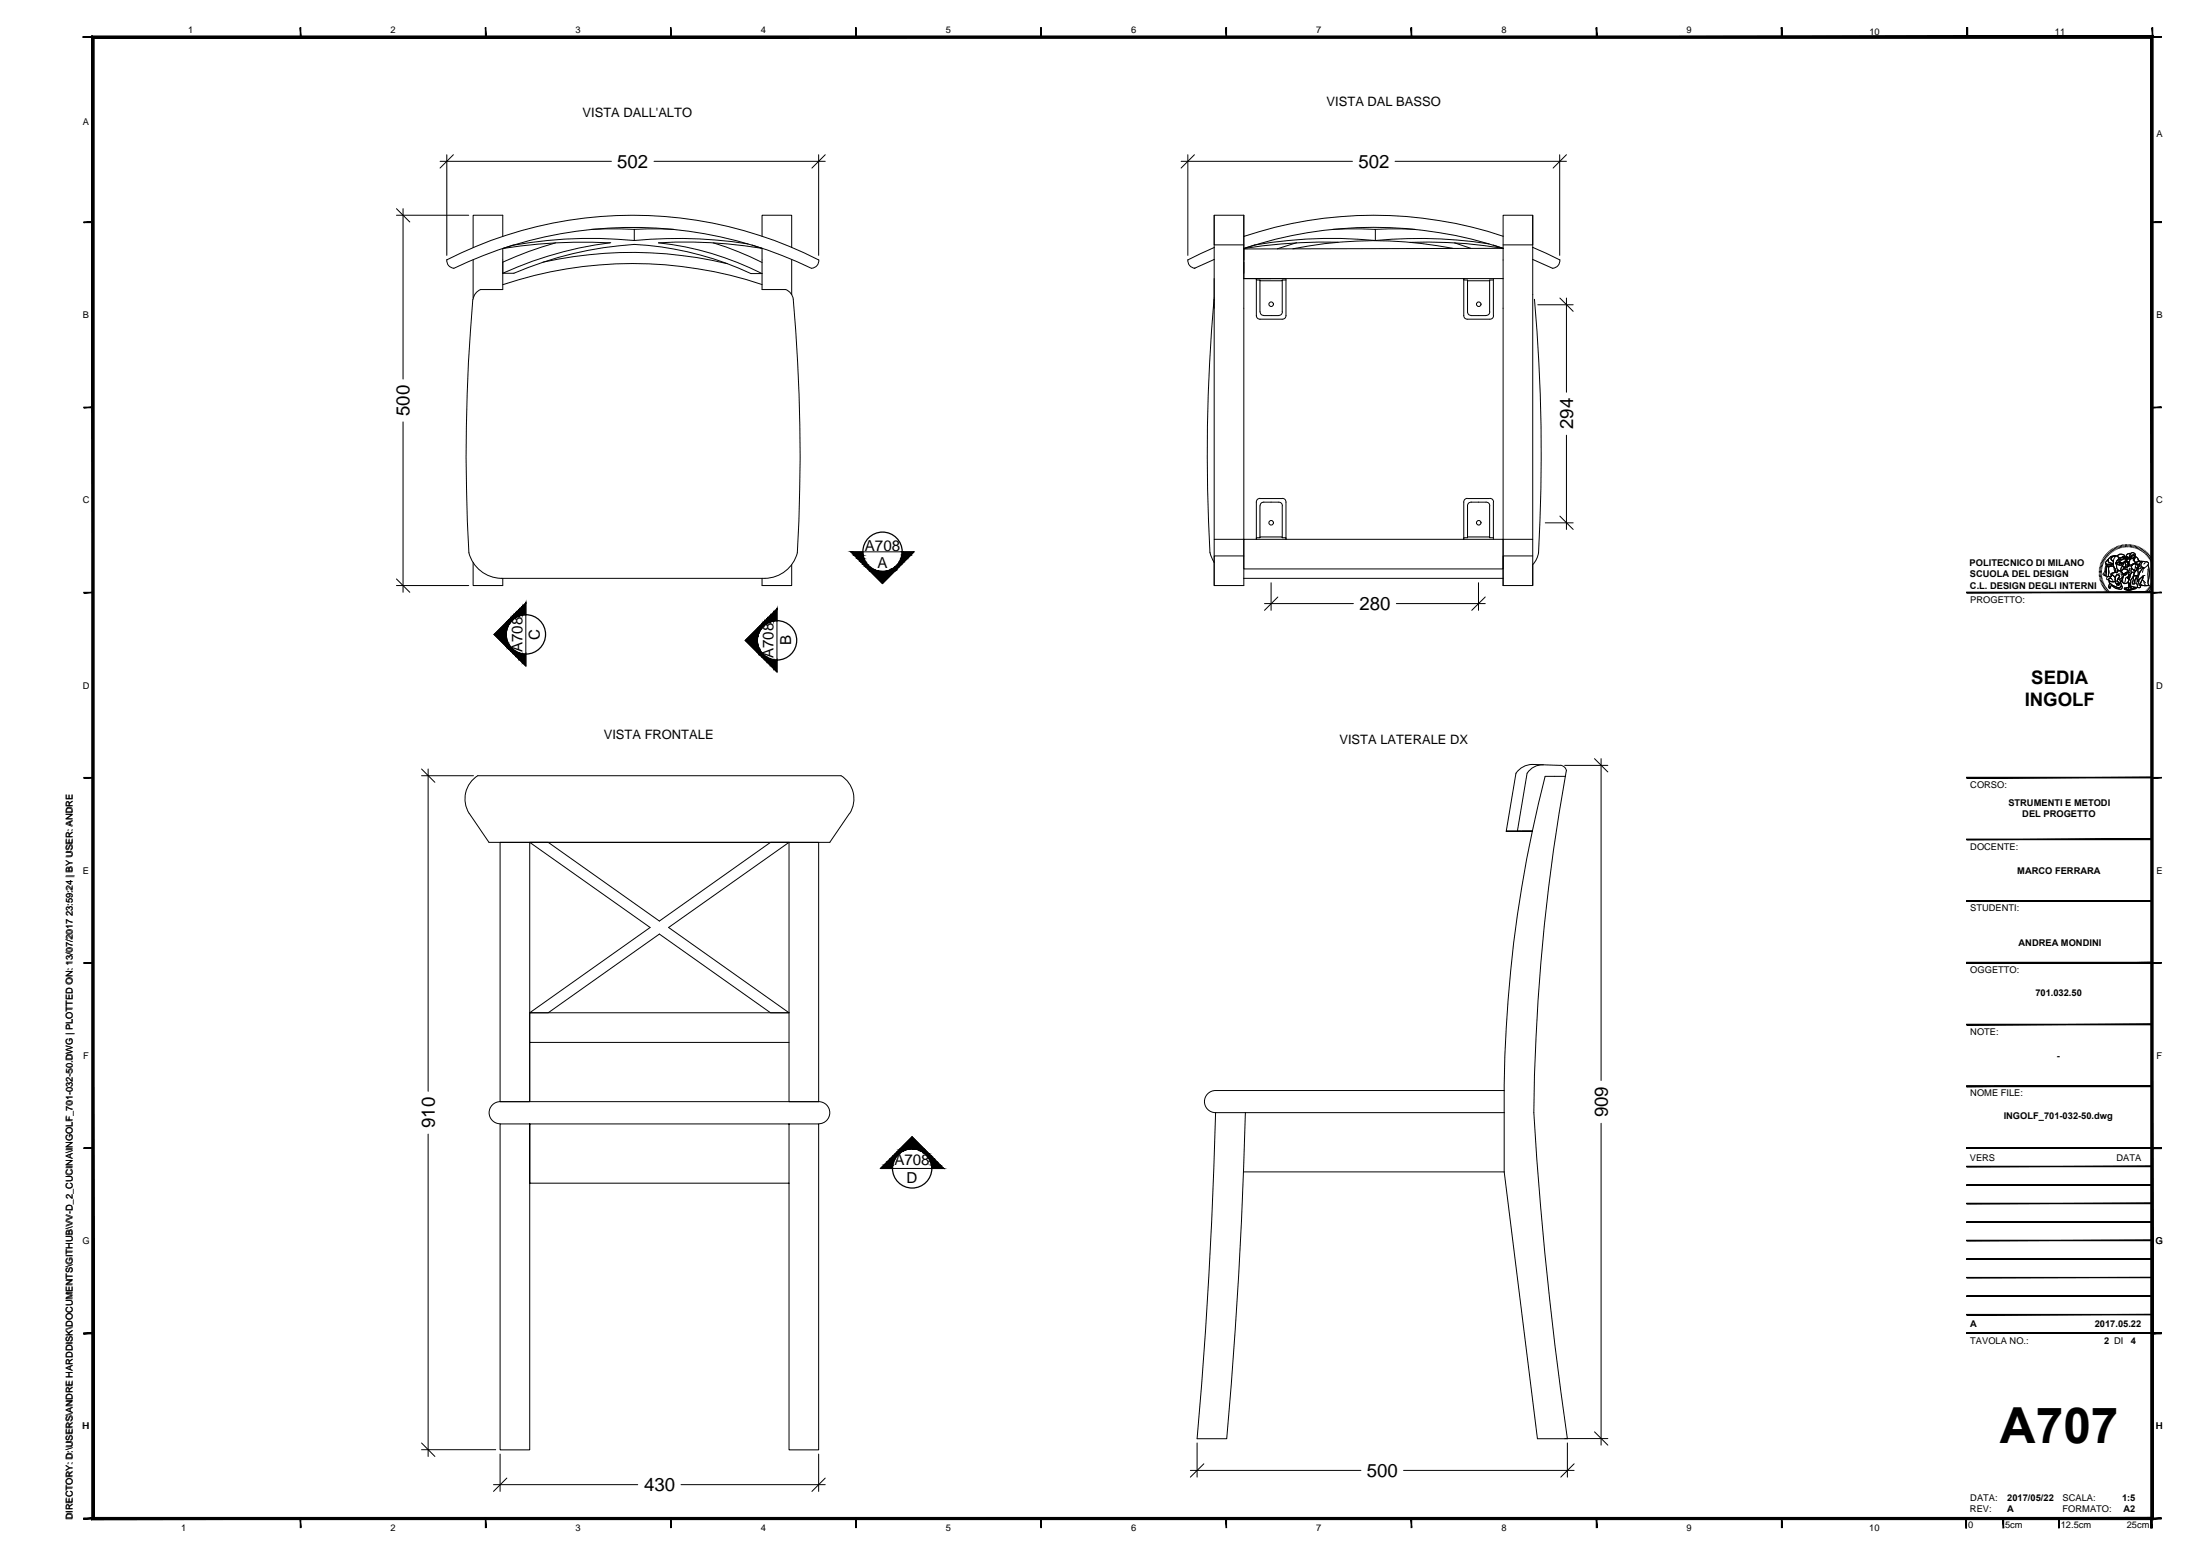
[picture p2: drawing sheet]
<svg xmlns="http://www.w3.org/2000/svg" width="594mm" height="420mm" viewBox="0 0 594 420" stroke-linecap="round" stroke-linejoin="round" font-family="sans-serif">
<!-- layer: Layer1 -->
<g fill="none" stroke="#000" stroke-width=".27">
<path d="M327.9 58.1v8h8M335.9 58.1v5.7a110.5 110.5 0 0 1 70 0M335.9 58.1v100h-8v-12.5h8M335.9 58.1h-8v8.7M413.9 58.1v8h-8M120.6 70.2a110.6 110.6 0 0 1 100.5 0M120.7 70.1a2.05 2.05 0 0 0 1.9 2.3M122.5 72.5a111 111 0 0 1 96.7 0M127.8 70.1v10.4M129.8 78.2l-1.4 1-.6 1.6M135.8 63.8v-5.7h-8v8.7M135.8 67.1v11.1h-6"/>
<path d="M138.6 66.2l-2.8 .9M146.6 70.8a110.7 110.7 0 0 1 49.8 .4M150 65.6a98 98 0 0 0-14.2 5.2M159.7 61.9h11.6M164.7 65.6a138.1 138.1 0 0 0-28.9 1.5M164.9 65.5a100.2 100.2 0 0 0-29.1 8.3h3a97.9 97.9 0 0 1 32.5-7.8 84.7 84.7 0 0 1 31.5 7.9h3a80.7 80.7 0 0 0-28-8.3 125.5 125.5 0 0 1 28 1.5M171.3 64.9a120.1 120.1 0 0 0-32.7 1.3M171.3 64.9a122.4 122.4 0 0 1 30.7 1M171.3 61.9h10.6M171.3 61.9v3M192.6 65.6a85.5 85.5 0 0 1 13.2 5.3M203.1 66.2l2.7 .9"/>
<path d="M205.8 67.1v11.1h6.4l1 .6a3.2 3.2 0 0 1 1 2 478.9 478.9 0 0 1 1.1 68.5 9.2 9.2 0 0 1-8.7 6.9h-71.3a9.2 9.2 0 0 1-8.7-6.9M205.8 63.8v-5.7h8v8.7M205.8 76.8a110.5 110.5 0 0 0-70 .1M213.8 70.1v9.4M221.1 70.1a2.05 2.05 0 0 1-1.9 2.3M320.8 70.1a2.05 2.05 0 0 0 1.9 2.3M327.9 66.8l-7.1 3.4M327.9 66.8v78.8M327.9 70.1l-5.4 2.4M339.3 75.2h8v10l-.2 .5-.3 .4-6.6 .1-.4-.1-.4-.4zM339.3 75.2v.4h.9v.2h6v-.2h1.1M340.2 75.6l.2 9.1 .6 .5h4.3"/>
<path d="M346.2 75.6l.1 8.8-.3 .5-.7 .3M350.1 65.5l-5.2 1.7M359.9 61.9h11.5v3M361.4 65.4a142.6 142.6 0 0 0-25.5 1.7M371.4 64.9a121.9 121.9 0 0 0-32.6 1.3l-2.9 .9M371.4 64.9a122.4 122.4 0 0 1 30.7 1M371.4 61.9h10.7M380.7 65.4a126.6 126.6 0 0 1 25.2 1.7M392.3 67.1a110.3 110.3 0 0 0-43.2 .1M392.8 65.6l4.4 1.5M396.3 75.6l.1 9.1 .6 .5h4.3l.7-.3 .3-.7M402.3 75.6v8.6"/>
<path d="M403.2 66.2l2.7 .9M403.3 75.6h-1v.2h-6v-.2h-1v-.4l.1 10.5 .4 .4 .5 .1h6M403.3 75.2v10.3l-.5 .6-.5 .1M405.9 67.1a110.5 110.5 0 0 0-70 0M405.9 63.8v-5.7h8v8.7M405.9 67.1l-70 .1v8h70M405.9 63.8v81.8M413.9 66.8l7.3 3.4M413.9 66.8v78.8M413.9 70.1l5.4 2.4M421.2 70.1a2.05 2.05 0 0 1-1.9 2.3M127.7 80.8a486.1 486.1 0 0 0-1.1 68.5"/>
<path d="M327.8 80.8a477.8 477.8 0 0 0-1.1 68.5M414.4 80.8a477.8 477.8 0 0 1 1.1 68.5M339.3 135.6v10v-.4h.9v-.2h6v.2h1.1v.4v-10M339.3 135.6l.1-.5 .6-.5h6.5l.6 .5 .2 .5M340.2 136.6v8.6M345.3 135.6h-4.3l-.6 .5-.1 .5M345.3 135.6l.7 .3 .3 .7M346.2 136.6v8.6M395.3 135.6v10v-.4h1v-.2h6v.2h1M396.3 136.6v8.6M396.3 136.6l.3-.7 .7-.3h4.3l.6 .5 .1 .5M402.3 134.6h-6.3l-.6 .5-.1 .5"/>
<path d="M402.3 136.6v8.6M402.3 134.6l.7 .3 .3 .7M403.3 135.6v10M127.8 151.9v6.2h8v-1.9M213.8 152.5v5.6h-8v-1.9M326.8 149.2l1.1 2.7M335.9 145.6h70v8h-70zM335.9 150.1h-8v8M335.9 156.2h70M405.9 156.2v-10.6h8v12.5M405.9 156.2v1.9M413.9 152.5v5.6h-8"/>
<path d="M413.9 150.1h-8v8M415.5 149.2l-.6 1.7-1 1.5M129 209.5h98.1M129 209.4a7.4 7.4 0 0 0-2.3 10.2l5.3 7.9h92.1l5.3-7.9M227.1 209.4a7.4 7.4 0 0 1 2.4 10.2M412.4 208.8l-2.7 15.7M416.8 206.5a5 5 0 0 0-4.4 2.3M421.3 206.7l-7.5-.3a5.4 5.4 0 0 0-4.4 2.4l-2.7 15.7h7.1h-7.1h7.1h-2.7M421.4 206.6a1.84 1.84 0 0 1 1.6 1.5M422.7 209.6a541.5 541.5 0 0 0-8.5 90.8 1037.2 1037.2 0 0 0 9 88.1h-8l-9-72.1M422.7 209.6h-5.5a349.4 349.4 0 0 0-11 90.8M423 208.2l-.3 1.4"/>
<path d="M135 227.5h86.1v70h-86.1zM143 227.5v70h-8M143 227.5l32.6 22.9-32.6 23.1h5l30.1-21.3 30 21.3h5M143 227.5h5l30.1 21.2 30-21.2h5M213.1 227.5v70h8M213.1 227.5l-32.5 22.9 32.5 23.1M213.1 273.5h-70.1v8M135.1 297.5a2.98 2.98 0 0 0-3 3 2.98 2.98 0 0 0 3 2.9M213.1 281.5h-70.1v16M221.1 297.5a2.98 2.98 0 0 1 3 3 2.98 2.98 0 0 1-3 2.9M406.2 294.5h-78a2.98 2.98 0 0 0-3 3 2.98 2.98 0 0 0 3 2.9M213.1 303.5v88h8v-88h-86.1v88h8v-88v16h70.1"/>
<path d="M328.3 300.4a1433 1433 0 0 1-5 88.1h8a1389.9 1389.9 0 0 0 5-88.1M328.3 300.4h77.9M335.8 316.4h70.4M406.2 300.4v16"/>
<circle cx="343.3" cy="82.1" r=".61"/>
<circle cx="399.3" cy="82.1" r=".61"/>
<circle cx="343.3" cy="141.2" r=".61"/>
<circle cx="399.3" cy="141.2" r=".61"/>
</g>
<!-- layer: G-ANNO-LOGO -->
<g fill="none" stroke="#000" stroke-width=".27">
<path d="M566.8 153.9l.7 .1M566.8 154.3h.7M566.8 154.6h.7M566.9 153.6l.7 .1M567 153.2l.6 .2M567.1 152.9l.6 .1M567.1 152.5l.7 .2M567.2 152.2l.7 .2M567.4 151.8l.6 .3M567.5 151.5l.6 .3M567.5 155h-.7M567.5 155.3l-.7 .1"/>
<path d="M567.6 155.6l-.7 .1M567.6 156l-.6 .1M567.6 151.2l.6 .3M567.7 156.3l-.7 .1M567.8 156.6l-.7 .2M567.8 150.9l.6 .3M567.9 156.9l-.7 .2M568 150.6l.6 .4M568 157.2l-.6 .2M568.1 157.5l-.6 .3M568.2 150.3l.5 .4M568.2 157.8l-.6 .3"/>
<path d="M568.4 158.1l-.6 .3M568.4 150l.6 .4M568.5 158.4l-.5 .3M568.6 149.7l.6 .5M568.7 152.3l1.4 .3 .6-.4v.2a.3 .3 0 0 1 0 .5 .3 .3 0 0 1-.5 0h-.4a.84 .84 0 0 1-1.1-.5zM568.7 152.3l.1 .4M568.7 158.6l-.5 .4M568.9 149.5l.5 .4M568.9 152.8l-.3 .6-.1 1.2-.3 .8 .3 .1M568.9 158.9l-.5 .4M569 151.3l.3-.3v.3a.96 .96 0 0 0 1 .8l.3 .2-.5 .3-1.1-.2a.49 .49 0 0 1-.5-.4 .49 .49 0 0 1 .4-.6zM569.1 152.8l.5 .1-.2 .5-.1 2.3-.8-.3 .3-.8v-1.1z"/>
<path d="M569.1 152.8l-.3 .6v1.3l-.3 .8 .8 .2M569.1 149.2l.5 .5M569.1 159.1l-.5 .5M569.3 159.4l-.5 .5M569.4 150.9l.6-.6 1.4-.2a.94 .94 0 0 0-1.3 1l.6 .4v.7l-.5-.1a.75 .75 0 0 1-.9-.8zM569.4 156.4l.5 .6 1 .1 .3-.2M569.4 149l.4 .5M569.5 156.8l1 .3 .7-.2 .1 .6 .3 .2-.1 .2 .3-.2 .3 .4-.2-.5 .3 .3-.1-.4 .4 .1-.8-.6 .3-.7 .3 .1 .4 1a.77 .77 0 0 1 0 .9 .77 .77 0 0 1-.9 .3l-1.7-.8-.5-.6zM569.5 156.8l.1 .8a.86 .86 0 0 0 0 1.2l.3-.1-.1-.1a.56 .56 0 0 1 .5-.5 .56 .56 0 0 1 .6 .5l.7 .4a1.04 1.04 0 0 0 1.5-.2l-.2-.7M569.6 159.6l-.5 .5M569.6 152.9h.4a.48 .48 0 0 1 .8 .2l.5 1v.4l-.6 .2a.46 .46 0 0 0-.6 .1 .46 .46 0 0 0 .1 .6l-.2 .3a.48 .48 0 0 1-.6-.1 .48 .48 0 0 1 0-.5v-1.7zM569.6 152.9l-.2 .5v2.3"/>
<path d="M569.7 157.4l.8 .7 1.3 .6 .7-.1 .4-.6a.66 .66 0 0 1 0 1 .66 .66 0 0 1-.9 0l-.7-.2a1.38 1.38 0 0 0-1.3-.6l-.3 .3 .2 .2-.3 .1a.86 .86 0 0 1 0-1.2zM569.7 157.4l.8 .7 1.8 .8M569.7 148.7l.4 .6M569.8 159.9l-.5 .5M569.9 155.9a.51 .51 0 0 0-.8-.2 .51 .51 0 0 0 .1 .8 .69 .69 0 0 1 .6-.3 .69 .69 0 0 1 .6 .4l.2 .1M569.9 148.5l.5 .6M570.1 154.9l1.2-.4 .4 .1 .2-.5 .8 .1 .3 .4a.99 .99 0 0 1 .2 1.3 .99 .99 0 0 1-1.2 .4l.1-.3a.45 .45 0 0 0 .1-.7 .45 .45 0 0 0-.7 .1l-.3 .6-.7-.7-.3 .1zM570.1 155.5l.5-.1a.91 .91 0 0 1 .6 1.1l-.1 .5-.9 .1a.71 .71 0 0 1-.8-.8l.6-.1-.1-.3zM570.2 150.5a.97 .97 0 0 1 1.1-.4 .97 .97 0 0 1 .8 .8l-.2 .4a1.05 1.05 0 0 0-.4 1.4 1.11 1.11 0 0 0 .7 1.4l-.4 .1-.1 .4a.37 .37 0 0 1-.4-.2 .37 .37 0 0 1 0-.4l-.5-1-.1-1.4a.71 .71 0 0 1-.5-1.1zM570.2 148.3l.4 .6M570.4 155.2l.8 .7M570.5 155.3l-.6 .5 .1 .4"/>
<path d="M570.5 148.1l.4 .6M570.7 152.8h-1.6a.66 .66 0 0 0-.6 .3 .66 .66 0 0 0 0 .7l-.1 .5-.5 .7 .3 .3M570.9 153.2l.2 1.4M570.9 148l.3 .5M571.1 150.5l-.4 .6v1.4l.6 1.5a.37 .37 0 0 0 0 .4 .37 .37 0 0 0 .4 .2l.1-.4 .4-.1a1.02 1.02 0 0 1-.7-1.4 1.26 1.26 0 0 1 .5-1.7 .91 .91 0 0 0-.4-.8 .91 .91 0 0 0-.9-.1l-.7 .2-.6 .6-.1 .4a.96 .96 0 0 0 .9 .8l.4 .2-.5 .3-1.1-.2a.49 .49 0 0 1-.5-.4 .49 .49 0 0 1 .4-.6l.4-.4M571.2 147.8l.3 .6M571.3 154.5l-.6 .2a.46 .46 0 0 0-.6 .1 .46 .46 0 0 0 .1 .6M571.4 150.1a.99 .99 0 0 0-1.3 1l.6 .4M571.5 147.6l.3 .7M571.6 155.2a.47 .47 0 0 1 .7 .2 .47 .47 0 0 1-.2 .6l-.4 1 .8 .7-.4-.2 .1 .4-.3-.3 .1 .5-.2-.4-.3 .2 .1-.2-.4-.6 .1-1.4zM571.6 151.5l.9-.5a.61 .61 0 0 1-.7 .8l-.5 .3zM571.6 155.2a.47 .47 0 0 1 .7 .2 .47 .47 0 0 1-.2 .6l-.4 1 .8 .7-.4-.2 .1 .5-.3-.4 .1 .5-.2-.4-.3 .2 .1-.2-.4-.6v-.9z"/>
<path d="M571.6 152l.8-.3 .2 .2-.3 .1v.4l.1 .1a.58 .58 0 0 1-.8-.5zM571.6 152a.58 .58 0 0 0 .8 .5M571.8 150.2l.1-.2a1.12 1.12 0 0 1 1.9 .5l-.6-.3-.4 .5-.7-.2M571.8 150l.6-.4h.6l.7 .4a.24 .24 0 0 1 .1 .3 .24 .24 0 0 1-.2 .2l-.4-.3v.3l-.8 .2-.6-.5zM571.8 147.5l.3 .6M572.1 150.5l.6 .2 .5-.5 .4 .3-.2 .5-.4 .3-.5-.3-.5 .2zM572.2 147.4l.1 .6M572.3 154.1l.6 .2M572.3 152h.9l-.2 .1a.39 .39 0 0 1-.5 .6 .39 .39 0 0 1-.2-.7zM572.3 156.4l.4 1a.8 .8 0 0 1 0 .9 .8 .8 0 0 1-.9 .4M572.4 151.7l.2 .2M572.5 151.4l-.1 .2-1.1 .5"/>
<path d="M572.5 155l-.8 .2M572.5 147.3l.2 .7M572.6 151.1l-.4 .5M572.6 154.6l.8 .5M572.8 152a.34 .34 0 0 0-.4 .3 .34 .34 0 0 0 .3 .3 .34 .34 0 0 0 .3-.3v-.2l.2-.1-.6 .1M572.8 155.1a.71 .71 0 0 1 .1 .9 .71 .71 0 0 1-.9 .3M572.9 154.3v-.2a1.06 1.06 0 0 1 1.6-.1v.1a.25 .25 0 0 1 .1 .4 .25 .25 0 0 1-.3 0l-1 .4 .4 .4 .6-.2 .2-.5 .2-.1-.2-.6-1.1-.3-.5 .7-.2-.1v-.4l.5-.9 .2 .2h1.1l.2-.3a.25 .25 0 0 0 .3-.1 .25 .25 0 0 0-.1-.3l.7 .2-.1 .4a.82 .82 0 0 1-.1 1.1l.2 .7-.3 .4-.5 .2-.1 .5-.4 .1 .5 .1v.4l.2-.2-.1 .3a.93 .93 0 0 1-1.2 1l-.9-.7 .4-.6 .2-1.1M572.9 156.9l.8 .7M572.9 147.2l.1 .7M572.9 154.3v.1a.99 .99 0 0 1 0 1.6M573 151l.1 .1M573.1 153.8l.3-.2 .8 .2a.56 .56 0 0 1 .4 .8l-.3-.1-.5 .3a.38 .38 0 0 1-.5 .2 .38 .38 0 0 1-.2-.4 .45 .45 0 0 1 0-.8z"/>
<path d="M573.2 152.9l-.5 .6v.7M573.2 150.6l.1 .1M573.2 156.3v.9M573.2 147.1l.1 .7M573.2 150.7h.1M573.3 154.9l.7-.3a.25 .25 0 0 1 .4-.1 .25 .25 0 0 1-.1 .4l-.4 .4-.5-.1zM573.3 155.7l-.3 1-.4 .4M573.5 150.8l.8-.1a.26 .26 0 0 1 .2 .3 .26 .26 0 0 1-.4 .1zM573.5 147.1l.1 .6M573.6 150.5l-.2 .5-.4 .3-.5-.3-.5 .2M573.6 151.6l.9-.1 .4 .9a.23 .23 0 0 1 .1 .3 .23 .23 0 0 1-.3 .1 .23 .23 0 0 1-.1-.3l.2-.1-.2-.6a.45 .45 0 0 0-.7-.2 .45 .45 0 0 0 0 .7l.1 .1a.51 .51 0 0 1-.1 .8 .51 .51 0 0 1-.8-.4zM573.7 158.8l1.9-.4 1.2 .2-2 .6z"/>
<path d="M573.7 158.8l1.1 .4v.3l-1.1-.4zM573.9 151.6l.6 .1 .2 .4a.66 .66 0 0 1 0 .7 .66 .66 0 0 1-.7 .3zM573.9 147l.1 .7M574 150.6l.1-.3h.3l.4 .4-.2 .3M574 150.4l.3-.2 .4 .3 .1 .3-.3 .2-.1-.4-.4 .1zM574 156l-.3 1.6 1-.2M574 155.1v.1M574 154.7l.2 .1M574.1 155l.1 .1M574.1 154.8v.1M574.2 151.8h.1M574.3 151.8l-.3 .1"/>
<path d="M574.3 147v.7M574.3 150.7l-.8 .1h.3a.39 .39 0 0 0 .4 .3 .39 .39 0 0 0 .3-.3l-.2-.2 .1 .2M574.4 155.8l.3 .1 .1-.5 .5-.2-.5 1.3v-.4l-.3 .1zM574.4 153.1v.7M574.5 154.6l-.2 .2a.48 .48 0 0 1-.3 .4 .48 .48 0 0 1-.6-.2M574.5 151.7l.2 .2-.1 .2M574.6 151.8a.45 .45 0 0 0-.7-.2 .45 .45 0 0 0 0 .7 .48 .48 0 0 1 .1 .7 .48 .48 0 0 1-.7 0 .48 .48 0 0 1 .1-.7l.1-.6 .7-.3 .5 .3 .3 .6a.26 .26 0 0 1 0 .4 .26 .26 0 0 1-.4 0v-.1M574.6 147v.7M574.7 152.1l-.2 .1M574.7 152a.42 .42 0 0 1-.1 .6 .42 .42 0 0 1-.6-.1v-.1M574.7 152.8l-.7 .3M574.8 159.2l2-.6v.3l-2 .6z"/>
<path d="M574.8 159.2v.3M574.8 150.9l.2-.1 .1 .4-.3 .8M574.8 155.4h.1M574.8 156v.5l.2-.2M574.8 155.7v.3l.2-.3M574.9 152.4l-.1-.4a1.02 1.02 0 0 0 .1-1.2l-.6-.5a.7 .7 0 0 1 .2-.7 .7 .7 0 0 1 .8 0l-.2 .6 .1 .8h.2v-.5l.2 .3 .6-.1-.1 .6 .1 .1 .1-.2v.2a.39 .39 0 0 1 .3 .4 .39 .39 0 0 1-.2 .3l-.8 .5M574.9 150.4l.1 .4M575 147l-.1 .7M575 153.4l-.1 1.4M575 152.7l.5 .2M575.1 157.5l.2-.1 .1 1.1-.3-.6-.3 .7zM575.2 154.6l-.4 .3v.5"/>
<path d="M575.3 155.2l-.5 .2-.1 .5-.4 .1 .5 .1M575.3 153.5l-.5 .8M575.4 149.5h-.5a.67 .67 0 0 0-.7 .7M575.4 147.1l-.1 .6M575.4 149.4l.7-.1 .5 .5-.1 .9-.3 .7v-.7l.2-.5a.47 .47 0 0 0-.4-.4 .47 .47 0 0 0-.5 .4l-.1 .8h-.2l-.1-.8zM575.4 150.5l.2 .3 .6-.1M575.4 149.4l.7-.1 .5 .5-.2 1.3-.2 .3v-.7l.2-.5a.45 .45 0 0 0-.4-.4 .45 .45 0 0 0-.5 .3l-.1 .9h-.2l-.1-.8zM575.6 152.6l.1-.1a1.49 1.49 0 0 1 1.9 .2l-.1 .5a1.2 1.2 0 0 1-1.3 .9l-.6-.8zM575.6 150l.2-.1a.37 .37 0 0 1 .5 0 .37 .37 0 0 1 .1 .4l-.2 .4a.45 .45 0 0 1-.7-.1 .45 .45 0 0 1 .1-.6zM575.6 154.6l.9-.1-.7 1.5a1.5 1.5 0 0 0-.5 1.5h-.2l-.3 .5-.1-.9zM575.6 150.2l.2 .1M575.6 154.6l-.9 2.5 .2 .9-.1 .9 .3-1 .4 .9-.2-1.4-.4 .6"/>
<path d="M575.7 150.7h.1M575.7 153.6l-.3 .4 .1 .6 1.1-.3 .4-.5M575.7 147.1l-.1 .7M575.7 150.3h.1M575.8 150.6h.1M576 147.2l-.1 .6M576.1 155.6l-.2 2h.6l-.1-.8 .3-.7a.38 .38 0 0 0 .1-.5 .38 .38 0 0 0-.5-.1l-.2 .1M576.1 150.4l.2 .1M576.1 155.5h.3a.37 .37 0 0 1 .5 .1 .37 .37 0 0 1-.2 .5l-.3 .7 .1 .8h-.6zM576.1 150.5h.1M576.3 151.2l.4 .7M576.4 147.3l-.2 .6"/>
<path d="M576.4 153.7v.1M576.4 152.1l1.1-.5h.8l-.7 .9zM576.5 154.5l-.7 1.5a1.5 1.5 0 0 0-.5 1.5M576.5 150.2l.6 .4 .7 1-.6 .1a.57 .57 0 0 1-.7-.1 .57 .57 0 0 1-.1-.7zM576.5 153.7h-.3M576.6 150.2l.7 .5 .2 .6M576.6 154h-.1M576.7 147.4l-.2 .6M576.8 158.6v.3l-2 .6-1.1-.4v-.3l1.1 .4 2-.6a5.7 5.7 0 0 0-3.1 .2M577 153.6l.4-.1-.1 .8a.72 .72 0 0 1 0 .9 .72 .72 0 0 1-.8 .3h-.4l.3-1.1zM577 147.4l-.2 .7M577.1 153.3l-.1 .4"/>
<path d="M577.1 152.4h.4l.1 .3M577.2 151.1l.5 .5M577.3 155.4h-.4M577.3 156.8l-.1 .2 .3 .2M577.4 147.6l-.3 .6M577.4 153.6l-.1 1.9a2.2 2.2 0 0 0-.3 2.4l.2 .1M577.6 156.5l1.1-1-.5 1.6a1.24 1.24 0 0 0-.2 1.4l-.2 .2a.38 .38 0 0 1-.5 0 .38 .38 0 0 1 0-.5zM577.6 152.5a1.06 1.06 0 0 1 1.7-.7 .57 .57 0 0 1 .8 .1 .57 .57 0 0 1-.2 .8l-.4 .3a1.08 1.08 0 0 1-1 .5 1.08 1.08 0 0 1-.9-.8M577.6 152.7l-.4 .6a.75 .75 0 0 1-.6 .7 .75 .75 0 0 1-.8-.3l-.1-.1a.78 .78 0 0 1 .1-1 .78 .78 0 0 1 1-.1l-.1 .5a.25 .25 0 0 0 .1 .4 .25 .25 0 0 0 .3-.2l.2-.5a.93 .93 0 0 0-1.3-.4l-.5 .4 .1 .4M577.7 154.3v.6M577.7 147.7l-.3 .6M578.1 147.9l-.4 .6"/>
<path d="M578.1 153.5l-.9 .1M578.2 157.7l.5 .4M578.4 151.6h-.9l-1.1 .5M578.4 148.1l-.4 .6M578.5 156.5l.9 .9M578.6 153.5a7.5 7.5 0 0 0-1.4 3.4l1.5-1.4 .5-.1M578.6 151.6l.6 .1a.59 .59 0 0 1 .8 .1 .59 .59 0 0 1 0 .8l.2 .6a9.5 9.5 0 0 1-.1 4.4l.2 .5h-1.7a.49 .49 0 0 1-.8-.1 .49 .49 0 0 1 .3-.7l.5-1.1 .1-.7-1.5 1.4a6.5 6.5 0 0 1 1.5-3.4l.3-.1a.91 .91 0 0 1-.9-.7 .91 .91 0 0 1 .5-1.1zM578.6 151.6a.91 .91 0 0 0-.5 1.1 .91 .91 0 0 0 .9 .7M578.7 148.3l-.4 .5M578.7 155.5l-.5 1.6a1.24 1.24 0 0 0-.2 1.4 .48 .48 0 0 1-.8-.1l.4-1.9M578.8 153.5l-.3 1.1M578.9 157l.2 .7 .5 .4"/>
<path d="M579 148.5l-.4 .5M579 160l.5 .5M579.2 152.1l-.3 .2M579.2 148.7l-.4 .5M579.3 159.8l.5 .4M579.5 148.9l-.4 .5M579.5 159.5l.5 .5M579.7 159.3l.5 .4M579.8 149.1l-.5 .5M579.9 159l.6 .5M580 153.7l.1 3.3M580.1 152.6a10.2 10.2 0 0 1 0 4.9l.2 .6h-2.4"/>
<path d="M580.1 149.4l-.6 .5M580.1 158.8l.6 .4M580.3 149.6l-.5 .5M580.3 158.5l.6 .4M580.5 158.2l.6 .4M580.5 149.9l-.5 .5M580.6 157.9l.6 .4M580.7 150.2l-.5 .4M580.8 157.6l.6 .3M580.9 150.5l-.6 .4M580.9 157.4l.7 .2M581.1 157.1l.6 .2"/>
<path d="M581.1 150.8l-.6 .4M581.2 156.8l.6 .2M581.2 156.4l.7 .2M581.3 151.1l-.6 .3M581.3 156.1l.7 .2M581.4 155.8l.6 .1M581.4 155.5l.7 .1M581.4 154.9h.7M581.4 154.6h.7M581.4 151.5l-.6 .2M581.4 155.2h.7M581.6 151.8l-.7 .2"/>
<path d="M581.7 152.1l-.6 .3M581.8 152.4l-.6 .3M581.9 152.8l-.7 .2M582 153.2l-.7 .1M582 153.5l-.6 .1M582.1 153.8l-.7 .1M582.1 154.2l-.7 .1M570.1 160.1l-.5 .5M570.3 160.3l-.4 .5M570.6 160.4l-.4 .6M570.9 160.7l-.4 .5M571.1 160.8l-.3 .6"/>
<path d="M571.4 161l-.3 .5M571.7 161.1l-.2 .6M572 161.2l-.2 .6M572.3 161.3l-.2 .7M572.6 161.4l-.2 .7M572.9 161.5l-.1 .6M573.3 161.5l-.1 .7M573.6 161.6l-.1 .7M573.9 161.6v.7M574.3 161.7l-.1 .6M574.5 161.7v.6M574.9 161.6v.7"/>
<path d="M575.2 161.6l.1 .7M575.5 161.6l.1 .7M575.9 161.5l.1 .7M576.2 161.5l.1 .6M576.5 161.4l.2 .6M576.8 161.2l.2 .7M577.1 161.2l.2 .6M577.4 161l.3 .6M577.7 160.9l.3 .6M578 160.7l.3 .6M578.2 160.6l.4 .5M578.5 160.4l.4 .5"/>
<path d="M578.8 160.2l.4 .5"/>
</g>
<!-- layer: G-ANNO-TTLB -->
<g fill="#fff" stroke="#fff" stroke-width=".27">
<path d="M556 160l30.8 4.3-5.7-4.3zM556 160l30.8 4.3h-30.8z"/>
<path d="M581.1 145.5h5.7l-5.7 14.5zM586.8 145.5l-5.7 14.5 5.7 4.3z"/>
</g>
<path d="M556 160h25.1v-14.5h5.7v18.8h-30.8z" fill="none" stroke="#fff" stroke-width=".27"/>
<g fill="#000" stroke="#000" stroke-width=".27">
<path d="M22.4 10.1h2.5v-.2zM22.4 9.9h2.5l-2.5 .2z"/>
<path d="M24.8 9.8l.5 400v-399.5zM24.8 9.8l.5 400-.5 .5zM25.3 409.8l-.5 .5 556-.5zM24.8 410.3l556-.5 .5 .5zM580.8 10.3v399.5l.5 .5zM581.3 9.8v400.5l-.5-400zM25.3 10.3h555.5l.5-.5zM24.8 9.8h556.5l-556 .5z"/>
<path d="M24.9 9.7l.5 400v-399.5zM24.9 9.7l.5 400-.5 .6zM25.4 409.7l-.5 .6 556-.6zM24.9 410.3l556-.6 .5 .6zM580.9 10.2v399.5l.5 .6zM580.9 10.2l.5-.5v400.6zM25.4 10.2h555.5l.5-.5zM24.9 9.7h556.5l-556 .5z"/>
<path d="M81.1 7.5l.1 2.5v-2.5zM81.1 7.5l.1 2.5h-.1z"/>
<path d="M131.1 7.5l.1 2.5v-2.5zM131.1 7.5l.1 2.5h-.1z"/>
<path d="M181.1 7.5l.1 2.5v-2.5zM181.1 7.5l.1 2.5h-.1z"/>
<path d="M231.1 7.5l.1 2.5v-2.5zM231.1 7.5l.1 2.5h-.1z"/>
<path d="M281.1 7.5l.1 2.5v-2.5zM281.1 7.5l.1 2.5h-.1z"/>
<path d="M331 7.5l.2 2.5v-2.5zM331 7.5l.2 2.5h-.2z"/>
<path d="M381 7.5l.2 2.5v-2.5zM381 7.5l.2 2.5h-.2z"/>
<path d="M431 7.5l.2 2.5v-2.5zM431 7.5l.2 2.5h-.2z"/>
<path d="M481 7.5l.2 2.5v-2.5zM481 7.5l.2 2.5h-.2z"/>
<path d="M481 7.5l.2 2.5v-2.5zM481 7.5l.2 2.5h-.2z"/>
<path d="M531 7.5l.2 2.5v-2.5zM531 7.5l.2 2.5h-.2z"/>
<path d="M531.2 7.5l.1 2.5v-2.5zM531.2 7.5l.1 2.5h-.1z"/>
<path d="M531.2 7.5l.1 2.5v-2.5zM531.2 7.5l.1 2.5h-.1z"/>
<path d="M581.2 7.5l.1 2.5v-2.5zM581.2 7.5l.1 2.5h-.1z"/>
<path d="M581.2 10.1h2.4v-.2zM581.2 9.9h2.4l-2.4 .2z"/>
<path d="M22.6 60.1h2.5v-.2zM22.6 59.9h2.5l-2.5 .2z"/>
<path d="M581.2 60.1h2.4v-.2zM581.2 59.9h2.4l-2.4 .2z"/>
<path d="M22.6 110.1h2.5v-.2zM22.6 109.9h2.5l-2.5 .2z"/>
<path d="M581.2 110.1h2.4v-.2zM581.2 109.9h2.4l-2.4 .2z"/>
<path d="M22.6 160.1h2.5v-.2zM22.6 159.9h2.5l-2.5 .2z"/>
<path d="M531.1 160.1h50v-.2zM531.1 159.9h50l-50 .2z"/>
<path d="M581.2 160.1h2.4v-.2zM581.2 159.9h2.4l-2.4 .2z"/>
<path d="M22.6 210.1h2.5v-.2zM22.6 209.9h2.5l-2.5 .2z"/>
<path d="M531.1 210.1h50v-.2zM531.1 209.9h50l-50 .2z"/>
<path d="M581.2 210.1h2.4v-.2zM581.2 209.9h2.4l-2.4 .2z"/>
<path d="M531.1 226.7h50v-.1zM531.1 226.6h50l-50 .1z"/>
<path d="M531.1 243.2v.2l50-.2zM531.1 243.4l50-.2v.2z"/>
<path d="M531.1 259.9v.2l50-.2zM531.1 260.1l50-.2v.2z"/>
<path d="M531.1 259.9v.2l50-.2zM531.1 260.1l50-.2v.2z"/>
<path d="M531.1 259.9v.2l50-.2zM531.1 260.1l50-.2v.2z"/>
<path d="M531.1 259.9v.2l50-.2zM531.1 260.1l50-.2v.2z"/>
<path d="M531.1 243.4h50v-.2zM531.1 243.2h50l-50 .2z"/>
<path d="M22.6 260.1h2.5v-.2zM22.6 259.9h2.5l-2.5 .2z"/>
<path d="M531.1 276.6v.1l50-.1zM531.1 276.7l50-.1v.1z"/>
<path d="M581.2 260.1h2.4v-.2zM581.2 259.9h2.4l-2.4 .2z"/>
<path d="M531.1 293.2v.2l50-.2zM531.1 293.4l50-.2v.2z"/>
<path d="M531.1 293.2v.2l50-.2zM531.1 293.4l50-.2v.2z"/>
<path d="M22.6 310.1h2.5v-.2zM22.6 309.9h2.5l-2.5 .2z"/>
<path d="M531.1 319.9h50zM531.1 320l50-.1z"/>
<path d="M531.1 314.9h50zM531.1 315l50-.1z"/>
<path d="M531.1 309.9v.1l50-.1zM531.1 310l50-.1v.1z"/>
<path d="M581 310.2h2.6v-.2zM581 310h2.6l-2.6 .2z"/>
<path d="M581.2 310.1h2.4v-.2zM581.2 309.9h2.4l-2.4 .2z"/>
<path d="M531.1 339.9h50zM531.1 340l50-.1z"/>
<path d="M531.1 334.9h50zM531.1 335l50-.1z"/>
<path d="M531.1 329.9h50zM531.1 330l50-.1z"/>
<path d="M531.1 324.9h50zM531.1 325l50-.1z"/>
<path d="M531.1 359.9v.1l50-.1zM531.1 360l50-.1v.1z"/>
<path d="M531.1 359.9v.1l50-.1zM531.1 360l50-.1v.1z"/>
<path d="M531.1 354.9h50zM531.1 355l50-.1z"/>
<path d="M531.1 349.9h50zM531.1 350l50-.1z"/>
<path d="M531.1 344.9h50zM531.1 345l50-.1z"/>
<path d="M22.6 360.2h2.5v-.2zM22.6 360h2.5l-2.5 .2z"/>
<path d="M22.6 360.1h2.5v-.2zM22.6 359.9h2.5l-2.5 .2z"/>
<path d="M581.1 360h2.5v-.1zM581.1 359.9h2.5l-2.5 .1z"/>
<path d="M581.1 360h2.5v-.1zM581.1 359.9h2.5l-2.5 .1z"/>
<path d="M581 360.2h2.6v-.2zM581 360h2.6l-2.6 .2z"/>
<path d="M581.2 360.1h2.4v-.2zM581.2 359.9h2.4l-2.4 .2z"/>
<path d="M22.6 410.2h2.5v-.2zM22.6 410h2.5l-2.5 .2z"/>
<path d="M22.6 410.1h2.5v-.2zM22.6 409.9h2.5l-2.5 .2z"/>
<path d="M81.1 410l.1 2.5v-2.5zM81.1 410l.1 2.5h-.1z"/>
<path d="M131.1 410l.1 2.5v-2.5zM131.1 410l.1 2.5h-.1z"/>
<path d="M181.1 410l.1 2.5v-2.5zM181.1 410l.1 2.5h-.1z"/>
<path d="M231.1 410l.1 2.5v-2.5zM231.1 410l.1 2.5h-.1z"/>
<path d="M281.1 410l.1 2.5v-2.5zM281.1 410l.1 2.5h-.1z"/>
<path d="M331 410l.2 2.5v-2.5zM331 410l.2 2.5h-.2z"/>
<path d="M381 410l.2 2.5v-2.5zM381 410l.2 2.5h-.2z"/>
<path d="M431 410l.2 2.5v-2.5zM431 410l.2 2.5h-.2z"/>
<path d="M481 410l.2 2.5v-2.5zM481 410l.2 2.5h-.2z"/>
<path d="M530.9 410.1v2.5h.1zM530.9 410.1h.1v2.5z"/>
<path d="M530.9 410.1l.1 2.5v-2.5zM530.9 410.1l.1 2.5h-.1z"/>
<path d="M540.9 410.1l.2 2.5v-2.5zM540.9 410.1l.2 2.5h-.2z"/>
<path d="M555.9 410.1l.1 2.5v-2.5zM555.9 410.1l.1 2.5h-.1z"/>
<path d="M580.9 410.1l.1 2.5v-2.5zM580.9 410.1l.1 2.5h-.1z"/>
<path d="M580.7 410.1l.5 2.5v-2.5zM580.7 410.1l.5 2.5h-.5z"/>
<path d="M581 410.2h2.6v-.2zM581 410h2.6l-2.6 .2z"/>
<path d="M581.2 410.1h2.4v-.2zM581.2 409.9h2.4l-2.4 .2z"/>
</g>
<!-- layer: A-PRSP-1 -->
<g fill="#000" stroke="#000" stroke-width=".27">
<path d="M235 154.3h6.5l-3.2 3.3zM133.4 171.3l3.3-3.2v6.5zM201.3 172.9l3.2-3.2v6.5zM246.3 307l3.2 3.2h-6.5z"/>
<path d="M229.8 149l3.3 .9-.1-.9zM229.8 149l3.3 .9h-2.4z"/>
<path d="M230.7 149.9l2.6 .9-.2-.9zM230.7 149.9l2.6 .9h-1.7z"/>
<path d="M231.6 150.8l2.1 .9-.4-.9zM231.6 150.8l2.1 .9h-1.3z"/>
<path d="M232.4 151.7l1.8 .7-.5-.7zM232.4 151.7l1.8 .7h-1z"/>
<path d="M233.2 152.4l1.7 .7-.7-.7zM233.2 152.4l1.7 .7h-1.1z"/>
<path d="M233.8 153.1l1.8 .5-.7-.5zM233.8 153.1l1.8 .5h-1.2z"/>
<path d="M234.4 153.6l2.1 .4-.9-.4zM234.4 153.6l2.1 .4h-1.8z"/>
<path d="M234.7 154l2.7 .3-.9-.3zM234.7 154l2.7 .3h-2.5z"/>
<path d="M234.9 154.3h3.4zM234.9 154.3h3.4z"/>
<path d="M239.2 154.3h2.4zM238.3 154.3h3.2z"/>
<path d="M240.1 154l1.5 .3 .3-.3zM239.2 154.3l.9-.3 1.5 .3z"/>
<path d="M240.9 153.6l1 .4 .3-.4zM240.1 154l.8-.4 1 .4z"/>
<path d="M241.7 153.1l.5 .5 .5-.5zM240.9 153.6l.8-.5 .5 .5z"/>
<path d="M242.4 152.4l.3 .7 .7-.7zM241.7 153.1l.7-.7 .3 .7z"/>
<path d="M242.9 151.7l.5 .7 .7-.7zM242.9 151.7l.5 .7h-1z"/>
<path d="M243.2 150.8l.9 .9 .9-.9zM243.2 150.8l.9 .9h-1.2z"/>
<path d="M243.5 149.9l1.5 .9 .9-.9zM243.5 149.9l1.5 .9h-1.8z"/>
<path d="M243.6 149l2.3 .9 .9-.9zM243.6 149l2.3 .9h-2.4z"/>
<path d="M136.8 168l-.1 3.3zM136.8 168l-.1 3.3z"/>
<path d="M136.7 171.3v3.3zM136.8 172.3v2.4z"/>
<path d="M137 167.8l-.2 .2v2.4zM137 167.8v1.7l-.2 .9z"/>
<path d="M136.8 172.3v2.4l.2-1.6zM137 173.1v1.8l-.2-.2z"/>
<path d="M137.4 167.4l-.4 .4v1.7zM137.4 167.4v1.3l-.4 .8z"/>
<path d="M137 173.1v1.8l.4-.9zM137.4 174v1.3l-.4-.4z"/>
<path d="M137.4 167.4v1.3l.5-1.8zM137.9 166.9v1l-.5 .8z"/>
<path d="M137.4 174v1.3l.5-.5zM137.4 175.3l.5-.5v1z"/>
<path d="M138.6 166.2l-.7 .7v1zM138.6 166.2v1.1l-.7 .6z"/>
<path d="M137.9 174.8v1l.7-.4zM137.9 175.8l.7-.4v1z"/>
<path d="M139.3 165.4l-.7 .8v1.1zM139.3 165.4v1.4l-.7 .5z"/>
<path d="M138.6 175.4v1l.7-.5zM138.6 176.4l.7-.5v1.3z"/>
<path d="M139.3 165.4v1.4l.9-2.2zM140.2 164.6v1.8l-.9 .4z"/>
<path d="M139.3 175.9v1.3l.9-.9zM140.2 176.3v1.8l-.9-.9z"/>
<path d="M140.2 164.6v1.8l.9-2.7zM141.1 163.7v2.4l-.9 .3z"/>
<path d="M140.2 176.3v1.8l.9-1.6zM141.1 176.5v2.4l-.9-.8z"/>
<path d="M141.1 163.7v2.4l.9-3.3zM142 162.8v3.2l-.9 .1z"/>
<path d="M141.1 176.5v2.4l.9-2.3zM142 176.6v3.2l-.9-.9z"/>
<path d="M204.6 169.6l-.1 3.3zM204.6 169.6l-.1 3.3z"/>
<path d="M204.5 172.9v3.3zM204.6 173.9v2.3z"/>
<path d="M204.6 169.6v2.4l.3-2.6zM204.9 169.4v1.7l-.3 .9z"/>
<path d="M204.6 173.9v2.3l.3-1.4zM204.9 174.8v1.7l-.3-.3z"/>
<path d="M205.2 169l-.3 .4v1.7zM205.2 169v1.3l-.3 .8z"/>
<path d="M204.9 174.8v1.7l.3-.9zM205.2 175.6v1.3l-.3-.4z"/>
<path d="M205.2 169v1.3l.6-1.9zM205.8 168.4v1.1l-.6 .8z"/>
<path d="M205.2 175.6v1.3l.6-.6zM205.2 176.9l.6-.6v1.1z"/>
<path d="M205.8 168.4v1.1l.6-1.7zM206.4 167.8v1.1l-.6 .6z"/>
<path d="M205.8 176.3v1.1l.6-.4zM205.8 177.4l.6-.4v1.1z"/>
<path d="M206.4 167.8v1.1l.8-1.9zM207.2 167v1.4l-.8 .5z"/>
<path d="M206.4 177v1.1l.8-.6zM206.4 178.1l.8-.6v1.3z"/>
<path d="M207.2 167v1.4l.8-2.2zM208 166.2v1.8l-.8 .4z"/>
<path d="M207.2 177.5v1.3l.8-.9zM208 177.9v1.7l-.8-.8z"/>
<path d="M208 166.2v1.8l.9-2.6zM208.9 165.4v2.3l-.9 .3z"/>
<path d="M208 177.9v1.7l.9-1.5zM208.9 178.1v2.4l-.9-.9z"/>
<path d="M209.8 164.4l-.9 1v2.3zM209.8 164.4v3.2l-.9 .1z"/>
<path d="M208.9 178.1v2.4l.9-2.3zM209.8 178.2v3.2l-.9-.9z"/>
<path d="M238.7 314.6l2.3 .9 .1-.9zM237.8 315.5l.9-.9 2.3 .9z"/>
<path d="M239.6 313.7l1.5 .9 .2-.9zM239.6 313.7l1.5 .9h-2.4z"/>
<path d="M240.4 312.9l.9 .8 .4-.8zM240.4 312.9l.9 .8h-1.7z"/>
<path d="M241.2 312.1l.5 .8 .5-.8zM240.4 312.9l.8-.8 .5 .8z"/>
<path d="M241.8 311.5l.4 .6 .7-.6zM241.8 311.5l.4 .6h-1z"/>
<path d="M242.4 310.9l.5 .6 .7-.6zM242.4 310.9l.5 .6h-1.1z"/>
<path d="M242.7 310.6l.9 .3 .9-.3zM242.4 310.9l.3-.3 .9 .3z"/>
<path d="M243 310.3l1.5 .3 .9-.3zM243 310.3l1.5 .3h-1.8z"/>
<path d="M243 310.2h3.3zM243 310.2l2.4 .1z"/>
<path d="M246.3 310.2l3.3 .1zM246.3 310.2l3.3 .1z"/>
<path d="M247.2 310.3l2.7 .3-.3-.3zM247.2 310.3l2.7 .3h-1.8z"/>
<path d="M248.1 310.6l2.1 .3-.3-.3zM248.1 310.6l2.1 .3h-1.3z"/>
<path d="M248.9 310.9l1.9 .6-.6-.6zM248.9 310.9l1.9 .6h-1.1z"/>
<path d="M249.7 311.5l1.7 .6-.6-.6zM249.7 311.5l1.7 .6h-1z"/>
<path d="M250.4 312.1l1.8 .8-.8-.8zM250.4 312.1l1.8 .8h-1.3z"/>
<path d="M250.9 312.9l2.1 .8-.8-.8zM250.9 312.9l2.1 .8h-1.8z"/>
<path d="M251.2 313.7l2.7 .9-.9-.9zM251.2 313.7l2.7 .9h-2.4z"/>
<path d="M251.5 314.6l3.3 .9-.9-.9zM251.5 314.6l3.3 .9h-3.2z"/>
</g>
<g fill="none" stroke="#000" stroke-width=".34">
<path d="M233 149h-3.2l8.5 8.6 8.5-8.6h-3.2M142 166v-3.2l-8.6 8.5 8.6 8.5v-3.2M209.8 167.6v-3.2l-8.5 8.5 8.5 8.5v-3.2M241 315.5h-3.2l8.5-8.5 8.5 8.5h-3.2"/>
<circle cx="238.3" cy="149" r="5.3"/>
<circle cx="142" cy="171.3" r="5.3"/>
<circle cx="209.8" cy="172.9" r="5.3"/>
<circle cx="246.3" cy="315.5" r="5.3"/>
</g>
<path d="M142 166v10.6M209.8 167.6v10.6M241 315.5h10.6" fill="none" stroke="#000" stroke-width=".27"/>
<!-- layer: IF-ANNO SYMB -->
<g fill="none" stroke="#000" stroke-width=".27">
<path d="M107.1 58.1h19.5M107.1 56.3l3.6 3.6M108.8 56.3v46.1M118.8 43.6h46.3M120.6 41.8v27.2M122.4 41.8l-3.6 3.6M176.6 43.6h46.2M221.1 41.8v27.2M222.8 41.8l-3.6 3.6M318.9 43.6h46.3M320.8 41.8v27.2M322.5 41.8l-3.6 3.6"/>
<path d="M376.7 43.6h46.3M421.2 41.8v27.2M423 41.8l-3.6 3.6M415.2 82.3h9.6M421.2 80.5l3.6 3.6M423 80.5v25.4M108.8 113.9v46M423 117.5v25.5M421.2 139.4l3.6 3.6M107.1 158.1h19.5M107.1 156.3l3.6 3.6M233 149h10.6"/>
<path d="M343.2 157.4v7.4M399.2 157.4v7.4M417.3 141.2h7.5M341.5 163h24M345.1 161.2l-3.6 3.6M377.1 163h24M401.1 161.2l-3.7 3.6M113.8 209.5h14M113.8 207.6l3.6 3.6M115.6 207.6v87.1M422.5 206.7h11.7M430.6 204.9l3.6 3.5"/>
<path d="M432.4 204.9v86.9M115.6 306.2v87.1M432.4 303.3v86.9M113.8 391.5h20.1M113.8 389.6l3.6 3.7M135 392.6v10.1M136.9 399.1l-3.6 3.6M221.1 392.6v10.1M222.8 399.1l-3.6 3.6M321.4 397h46.1M323.3 389.6v9.3M325.1 395.3l-3.7 3.6"/>
<path d="M379 397h46.1M422.5 388.5h11.7M423.2 389.6v9.3M425.1 395.3l-3.6 3.6M430.6 386.6l3.6 3.6M133.3 400.9h38.9M183.9 400.9h38.9"/>
</g>
<g fill="#fff" stroke="#fff" stroke-width=".27">
<path d="M113.5 296.1v8.7h4.3zM113.5 296.1h4.3v8.7z"/>
<path d="M173.7 398.7v4.4l8.8-4.4zM173.7 403.1l8.8-4.4v4.4z"/>
<path d="M368.9 394.8v4.4l8.7-4.4zM368.9 399.2l8.7-4.4v4.4z"/>
<path d="M430.1 293.2v8.7h4.5zM430.1 293.2h4.5v8.7z"/>
<path d="M106.6 103.8v8.7h4.4zM106.6 103.8h4.4v8.7z"/>
<path d="M166.5 41.4v4.4l8.7-4.4zM166.5 45.8l8.7-4.4v4.4z"/>
<path d="M366.6 41.4v4.4l8.7-4.4zM366.6 45.8l8.7-4.4v4.4z"/>
<path d="M366.9 160.8v4.4l8.7-4.4zM366.9 165.2l8.7-4.4v4.4z"/>
<path d="M420.8 107.4v8.7h4.4zM420.8 107.4h4.4v8.7z"/>
</g>
<text font-size="13.4" x="540" y="389.8">A707</text>
<g font-size="5">
<text x="166.7" y="45.3">502</text>
<text x="366.8" y="45.3">502</text>
<text x="110.6" y="112.3" transform="rotate(-90 110.6 112.3)">500</text>
<text x="424.8" y="115.9" transform="rotate(-90 424.8 115.9)">294</text>
<text x="367.1" y="164.8">280</text>
<text x="548.5" y="184.7">SEDIA</text>
<text x="546.7" y="190.7">INGOLF</text>
<text x="117.4" y="304.6" transform="rotate(-90 117.4 304.6)">910</text>
<text x="434.1" y="301.8" transform="rotate(-90 434.1 301.8)">909</text>
<text x="369.1" y="398.8">500</text>
<text x="173.9" y="402.7">430</text>
</g>
<g font-size="4.1">
<text x="233.6" y="148.8">A708</text>
<text x="237" y="153.5">A</text>
<text x="145.8" y="172.8" transform="rotate(-90 145.8 172.8)">C</text>
<text x="141.1" y="176.1" transform="rotate(-90 141.1 176.1)">A708</text>
<text x="208.9" y="177.7" transform="rotate(-90 208.9 177.7)">A708</text>
<text x="213.6" y="174.3" transform="rotate(-90 213.6 174.3)">B</text>
<text x="241.5" y="314.6">A708</text>
<text x="244.8" y="319.3">D</text>
</g>
<g font-size="3.5">
<text x="358.2" y="28.7">VISTA DAL BASSO</text>
<text x="157.3" y="31.7">VISTA DALL'ALTO</text>
<text x="163" y="199.6">VISTA FRONTALE</text>
<text x="361.7" y="201">VISTA LATERALE DX</text>
</g>
<g font-size="2.5">
<text x="50.8" y="8.8">1</text>
<text x="105.5" y="8.8">2</text>
<text x="155.4" y="8.8">3</text>
<text x="205.4" y="8.8">4</text>
<text x="255.4" y="8.8">5</text>
<text x="305.4" y="8.8">6</text>
<text x="355.4" y="8.8">7</text>
<text x="405.4" y="8.8">8</text>
<text x="455.4" y="8.8">9</text>
<text x="504.8" y="9.4">10</text>
<text x="554.9" y="9.4">11</text>
<text x="22.4" y="33.8">A</text>
<text x="582.3" y="36.9">A</text>
<text x="22.4" y="85.9">B</text>
<text x="582.3" y="85.9">B</text>
<text x="22.4" y="135.9">C</text>
<text x="582.2" y="135.9">C</text>
<text x="531.9" y="152.9">POLITECNICO DI MILANO</text>
<text x="532" y="155.9">SCUOLA DEL DESIGN</text>
<text x="532" y="159">C.L. DESIGN DEGLI INTERNI</text>
<text x="532" y="162.8">PROGETTO:</text>
<text x="22.4" y="185.9">D</text>
<text x="582.2" y="185.9">D</text>
<text x="532" y="212.8">CORSO:</text>
<text x="542.3" y="217.7">STRUMENTI E METODI</text>
<text x="546.1" y="220.7">DEL PROGETTO</text>
<text x="532" y="229.4">DOCENTE:</text>
<text x="22.4" y="235.9">E</text>
<text x="544.7" y="235.9">MARCO FERRARA</text>
<text x="582.3" y="235.9">E</text>
<text x="532" y="246.1">STUDENTI:</text>
<text x="545.1" y="255.5">ANDREA MONDINI</text>
<text x="532" y="262.8">OGGETTO:</text>
<text x="549.6" y="268.9">701.032.50</text>
<text x="532" y="279.4">NOTE:</text>
<text x="22.5" y="285.9">F</text>
<text x="555.5" y="285.9">-</text>
<text x="582.3" y="285.9">F</text>
<text x="532" y="296.1">NOME FILE:</text>
<text x="541.1" y="302">INGOLF_701-032-50.dwg</text>
<text x="531.9" y="313.4">VERS</text>
<text x="571.5" y="313.4">DATA</text>
<text x="22.3" y="335.9">G</text>
<text x="582" y="336">G</text>
<text x="532" y="358.4">A</text>
<text x="565.7" y="358.4">2017.05.22</text>
<text x="532" y="362.9">TAVOLA NO.:</text>
<text x="568.2" y="362.9">2 DI</text>
<text x="575.4" y="362.9">4</text>
<text x="22.2" y="386">H</text>
<text x="582.1" y="386">H</text>
<text x="532" y="405.4">DATA:</text>
<text x="542" y="405.3">2017/05/22</text>
<text x="557" y="405.4">SCALA:</text>
<text x="573" y="405.3">1:5</text>
<text x="19.6" y="410.3" transform="rotate(-90 19.6 410.3)">DIRECTORY: D:\USERS\ANDRE HARDDISK\DOCUMENTS\GITHUB\VV-D_2_CUCINA\INGOLF_701-032-50.DWG | PLOTTED ON: 13/07/2017 23:59:24 | BY USER: ANDRE</text>
<text x="48.9" y="413.4">1</text>
<text x="105.5" y="413.4">2</text>
<text x="155.4" y="413.4">3</text>
<text x="205.4" y="413.4">4</text>
<text x="255.4" y="413.4">5</text>
<text x="305.4" y="413.4">6</text>
<text x="355.4" y="413.4">7</text>
<text x="405.4" y="413.4">8</text>
<text x="455.4" y="413.4">9</text>
<text x="504.7" y="413.4">10</text>
<text x="531.5" y="412.6">0</text>
<text x="532" y="408.3">REV:</text>
<text x="541.4" y="412.6">5cm</text>
<text x="542" y="408.3">A</text>
<text x="556.5" y="412.6">12.5cm</text>
<text x="557" y="408.4">FORMATO:</text>
<text x="573.4" y="408.4">A2</text>
<text x="574.3" y="412.6">25cm</text>
</g>
</svg>
